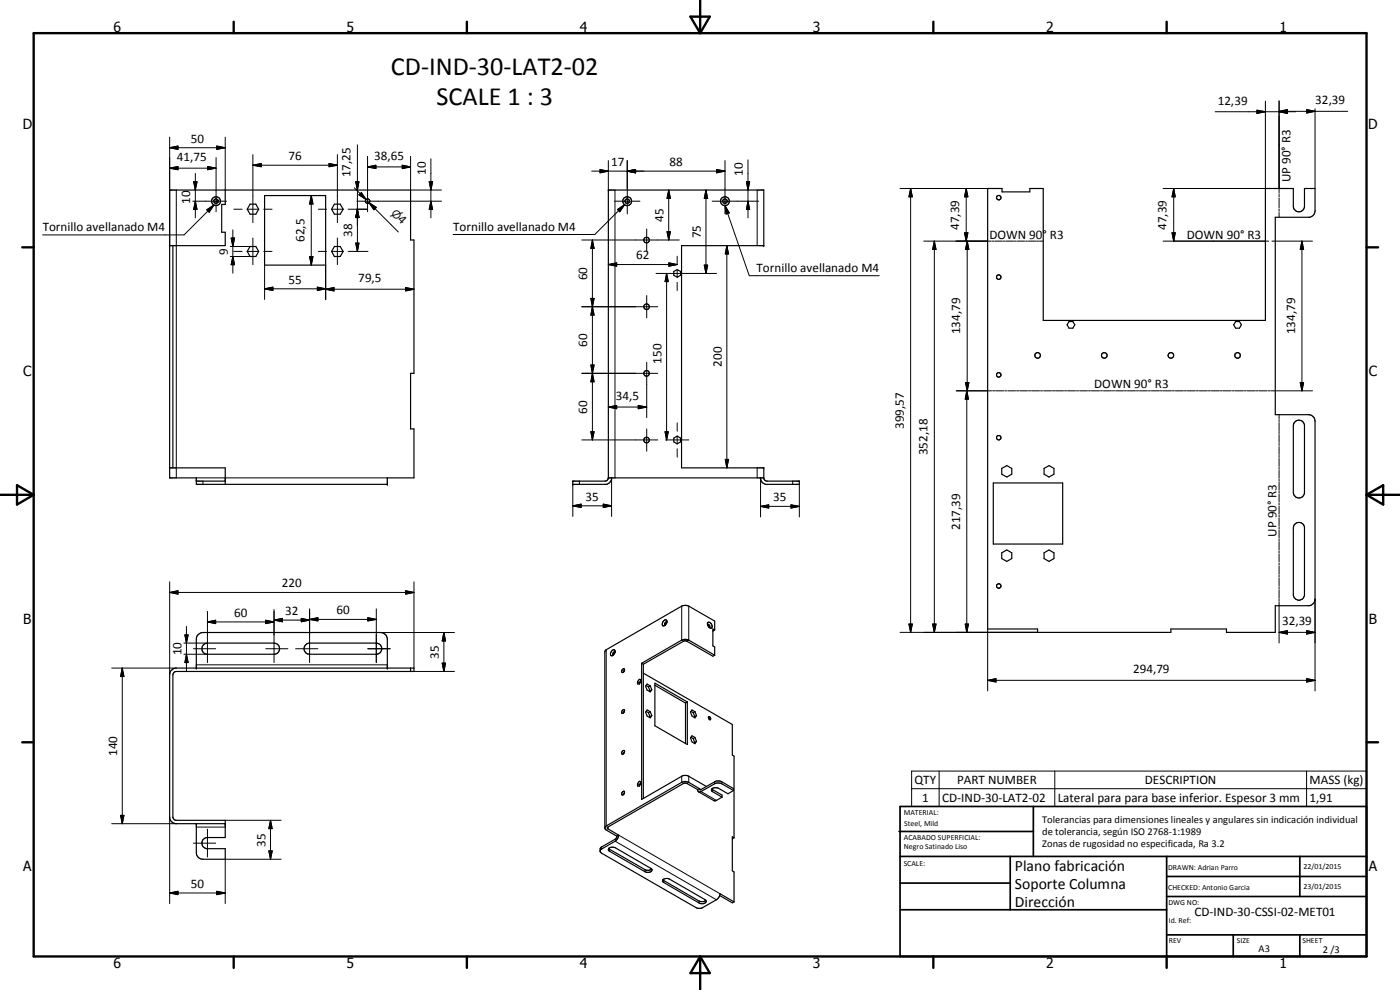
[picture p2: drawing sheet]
<svg xmlns="http://www.w3.org/2000/svg" width="420mm" height="297mm" viewBox="0 0 420 297" stroke-linecap="round" stroke-linejoin="round" font-family="sans-serif">
<g fill="none" stroke="#000" stroke-width=".35">
<path d="M50.9 57h72.3v15h1v40h-1v16.7h1v14.7h-8v1.9h-57.3v-1.9h-8zM65.3 59.9v.9M67.6 57v4.3h-1.1v8.4h1.1v4h-16.7M79.4 58.7h18.3v20.8h-18.3zM296.4 56.6h4.3v1h8.4v-1h4v39.5h66.7v-39.5h8.3v5.3a1.69 1.69 0 0 0 1.6 1.6 1.69 1.69 0 0 0 1.8-1.3v-5.6h3.2v6.6l-.3 1-.5 .6-.9 .4h-10.3v59.2h10a2 2 0 0 1 2 2v53.3a2.07 2.07 0 0 1-1.7 2h-10.3v8h-14.6v-1h-16.7v1h-40v-1h-15zM51.9 73.7v66.7M75 74h1.8l.8 1.4-.8 1.6h-1.8l-.8-1.6zM75 61.3h1.8l.8 1.5-.8 1.5h-1.8l-.8-1.5zM100.4 74h1.7l.9 1.4-.9 1.6h-1.7l-.9-1.6zM100.4 61.3h1.7l.9 1.5-.9 1.5h-1.7l-.9-1.5zM202.2 81.4l1-.5 1 .5v1.2l-1 .6-1-.6zM320.8 96.5h1.2l.6 1-.6 1h-1.2l-.6-1z"/>
<path d="M370.8 96.5h1.2l.6 1-.6 1h-1.2l-.6-1zM202.2 131.4l1-.5 1 .5v1.2l-1 .6-1-.6zM388.8 126.4a1.69 1.69 0 0 1 2.7 1v20.6a1.69 1.69 0 0 1-1.8 1.4 1.69 1.69 0 0 1-1.6-1.7v-19.9l.2-.7zM50.9 140.4h16.7v4.9M58.9 144.4h8.7M182.6 143.4l-.4 .7-.6 .3h-9.7v.9h10a1.98 1.98 0 0 0 1.6-1.9M182.6 143.4h46.6M182.6 143.4v-86.4h46.6v16.7h-24.7v66.7h24.7v3M228.2 143.4a1.88 1.88 0 0 0 1.7 1.9h10v-.9h-9.7l-.6-.3-.4-.7M298.1 144.9h20.8v18.3h-20.8zM300.6 140.5l1.6-.8 1.4 .8v1.8l-1.4 .8-1.6-.8zM313.3 140.5l1.5-.8 1.5 .8v1.8l-1.5 .8-1.5-.8z"/>
<path d="M388.6 157.3a1.68 1.68 0 0 1 1.7-.5 1.68 1.68 0 0 1 1.2 1.3v20.6a1.69 1.69 0 0 1-1.8 1.4 1.69 1.69 0 0 1-1.6-1.7v-20zM300.6 165.9l1.6-.9 1.4 .9v1.7l-1.4 .8-1.6-.8zM313.3 165.9l1.5-.9 1.5 .9v1.7l-1.5 .8-1.5-.8zM60.9 193.6l.7-.5 .7-.1h19.9a1.67 1.67 0 0 1 1.7 1.6 1.67 1.67 0 0 1-1.7 1.7h-19.9a1.66 1.66 0 0 1-1.6-.9 1.66 1.66 0 0 1 .2-1.8zM91.8 193.4l1.1-.4h20a1.67 1.67 0 0 1 1.7 1.6 1.67 1.67 0 0 1-1.7 1.7h-20a1.66 1.66 0 0 1-1.6-1 1.66 1.66 0 0 1 .5-1.9zM183.7 195.2l.6-.3a1.1 1.1 0 0 1 .1 1.2 1.1 1.1 0 0 1-1 .6l-.2-.6zM184.2 195.7h.4l-.6 .8-.1-.4zM192.6 199v40.9l12.5-7.2 1.4 .1 5.5 3.2M192.6 199l.5 .3M193.1 199.3v40.3M199 186.4l.8-.4a.99 .99 0 0 1 .2 1.2 .99 .99 0 0 1-1.2 .4zM199.5 186.9l.3-.3 .3 .1-.4 .4v.4l-.2-.1z"/>
<path d="M212.4 187.4l.2-.1 .3 .3v.6zM212.4 186.8a1.02 1.02 0 0 1 1.1 .4 1.02 1.02 0 0 1-.1 1.3 1.21 1.21 0 0 1-1-1.7zM214.5 189v-2.6l-7.8-4.5-1.6-.2-23.2 13.2-.3 .5-.1 53M214.5 196.6l-.6 .3-7.8-4.6h-.6l-12.4 7M214.5 196.6l-7.8-4.5-1.1-.3-1 .3-12 6.9M214.5 189l-.6-.3v5.1l.6 .3v2.5M214.5 189l-.6 .4M58.9 200.4v-8.6a2 2 0 0 1 2-2h53.3a2.2 2.2 0 0 1 2 1.6v9M123.2 200.4v1.1M186.7 213.2l.4-.3a.6 .6 0 0 1 .3 .8 .6 .6 0 0 1-.8 .3zM187.4 201.1l-.3 .6M187.4 213.4l-.3 .5"/>
<path d="M187.4 201a.36 .36 0 0 0-.3-.4 .36 .36 0 0 0-.4 .4l-.1 .7h.5M187.4 201l-.3 .7M191.3 204.5v.7h.5M191.3 204.5l.5 .3M191.8 203.8l-.5 .7M191.8 203.8l.6 .1v.7l-.6 .6M191.8 203.8l.6 .3-.6 .7M191.8 204.8v.4M193.1 202l26.7 15.4v9.2l.5 .3v24.5M193.9 213.4l.7 .4M193.9 205.7l.7 .4M194.6 213.8l.5 1.2"/>
<path d="M194.6 206.1l.5 1.2M195.1 215l-.2 .3M195.1 207.3l-.2 .2M195.1 213.5l-.9-.5-.5 .7 .5 1.1 .9 .6 .5-.7M195.1 213.5l-.5 .3M195.1 213.5l.5 1.2M195.1 205.8l-.9-.6-.5 .7 .5 1.2 .9 .5 .5-.6M195.1 205.8l-.5 .3M195.1 205.8l.5 1.2M195.6 214.7l-.5 .3M195.6 207l-.5 .3M196.5 205l9.8 5.6v12.8l-9.8-5.6z"/>
<path d="M196.5 205.6l9.2 5.3M205.7 210.9v12.2M206.3 210.6l-.6 .3M207.3 213.4l.8 .4M208.1 213.8l.4 1.2M208.5 215l-.1 .3M208.6 213.5l-.9-.5-.5 .7 .5 1.1 .9 .6 .4-.7M208.6 213.5l-.5 .3M208.6 213.5l.4 1.2M209 214.7l-.5 .3M212.6 215.1l.5 .4v.4zM212.7 215.1a.5 .5 0 0 1 .5 .3 .5 .5 0 0 1-.2 .5l-.3-.3z"/>
<path d="M186.7 225.5l.3-.3a.51 .51 0 0 1 .5 .5 .51 .51 0 0 1-.5 .5h-.4v-.2zM186.8 237.6l.5-.2a.67 .67 0 0 1 0 .8 .67 .67 0 0 1-.7 .3zM187.4 225.6l-.3 .5M187.4 237.8l-.3 .6M191.3 235.1v.7l.5 .1M191.3 235.1l.5 .3M191.8 234.4l.6 .1v.7l-.6 .7M191.8 234.4l-.5 .7M191.8 235.4v.5M191.8 234.4l.6 .3-.6 .7M207.3 221.2l.8 .4M208.1 221.6l.4 1.2"/>
<path d="M208.5 222.8l-.1 .2M208.6 221.3l-.9-.5-.5 .6 .5 1.2 .9 .5 .4-.6M208.6 221.3l-.5 .3M208.6 221.3l.4 1.2M209 222.5l-.5 .3M209.4 236.9l-3.4-1.9h-.7l-22.9 13.2v.5l3.3 1.9M209.4 236.9l.3 .7M209.7 237.6l4.7 2.7 2.3-1.1M209.9 236.6l.1 .3h.4l4.3-2.5 1.1-.1 4.3 2.3v.6M209.9 236.6l-.5 .3M209.9 236.6l-3.2-1.9a2.18 2.18 0 0 0-2.1 0l-22.7 13.1-.4 .6M213.6 236.7l3.1 1.8v.7"/>
<path d="M220.1 237.2l-3.5-2a2.33 2.33 0 0 0-2.1 0l-4.3 2.4h-.5M220.1 237.2l-1.6 1-2.9-1.7a1.44 1.44 0 0 0-2.1 .7l.2 .2 3 1.8M58.9 247.1v8.7a2 2 0 0 0 2 2h6.7v-3.2h-5.7a1.69 1.69 0 0 1-1.3-1.8 1.69 1.69 0 0 1 1.7-1.5h5.3v-5.2h-14.9l-.8-.7v-42.9l.4-.8 .6-.2h71.3v-1.1h-71.3a2 2 0 0 0-2 2.1v42.7a2 2 0 0 0 2 1.9h14.7M181.5 248.4l.4 .6 3.2 1.9M182.7 254.6l10.8 6.3a1.65 1.65 0 0 0 2-.2M182.8 254.4l.9-.2 1 .2 10.6 6.1a.67 .67 0 0 1 .3 .9 .67 .67 0 0 1-.9 .3l-1.2-.2-10.6-6.1-.3-.4zM185.1 250.9l-.4 .8-4.3 2.6-.3 .3 .1 1.1 28.9 16.7h1.6l4.5-2.6 .8-1.2M185.7 250.6l-.3 1-.6 .7-4.7 2.9M185.7 250.6l-.6 .3M220.3 251.4l-.5-.3v10.2l.5 .3v9M220.3 251.4l-.5 .3M199 263.9l1-.3 .9 .2 10.7 6.1a.68 .68 0 0 1 .2 .9 .68 .68 0 0 1-.8 .3l-1.2-.2-10.6-6.1-.4-.4z"/>
<path d="M199 264l10.8 6.3 1.2 .2 .8-.4M216 268.6l.1-.5 4.2 2.5M216 268.7l3.8 2.2 .5-.3"/>
<circle cx="299.7" cy="59.3" r=".67"/>
<circle cx="64.8" cy="60.4" r="1.33"/>
<circle cx="64.8" cy="60.4" r=".67"/>
<circle cx="110.3" cy="60.3" r=".66"/>
<circle cx="188.2" cy="60.4" r="1.32"/>
<circle cx="188.2" cy="60.4" r=".69"/>
<circle cx="194" cy="72" r=".83"/>
<circle cx="217.6" cy="60.4" r="1.32"/>
<circle cx="217.6" cy="60.4" r=".69"/>
<circle cx="194" cy="92" r=".83"/>
<circle cx="299.7" cy="83.2" r=".69"/>
<circle cx="194" cy="112" r=".83"/>
<circle cx="299.7" cy="112.5" r=".69"/>
<circle cx="311.4" cy="106.6" r=".83"/>
<circle cx="331.4" cy="106.6" r=".85"/>
<circle cx="351.4" cy="106.6" r=".83"/>
<circle cx="371.4" cy="106.6" r=".85"/>
<circle cx="194" cy="132" r=".83"/>
<circle cx="299.7" cy="131.3" r=".68"/>
<circle cx="299.7" cy="175.8" r=".67"/>
</g>
<g fill="#000">
<circle cx="182.6" cy="57" r=".18"/>
<circle cx="229.2" cy="73.7" r=".18"/>
<circle cx="116.2" cy="145.3" r=".18"/>
<circle cx="171.9" cy="144.4" r=".18"/>
<circle cx="171.9" cy="145.3" r=".18"/>
<circle cx="182.6" cy="143.4" r=".18"/>
<circle cx="229.2" cy="140.4" r=".18"/>
<circle cx="58.9" cy="200.4" r=".18"/>
<circle cx="116.2" cy="200.4" r=".18"/>
<circle cx="58.9" cy="247.1" r=".18"/>
<circle cx="67.6" cy="247.1" r=".18"/>
</g>
<g fill="none" stroke="#000" stroke-width=".3">
<path d="M364.7 33.5h24.2M377.2 33.1l2.6 .4-2.6 .5zM379.8 30.4v26.2h-30.7M383.9 33.5l2.5-.4v.9zM383.9 33.4l2.5-.5v1zM383.9 30.2v27.8M383.9 33.4h20.6M383.9 33.4l2.5 .5M386.4 33.1l-2.5 .4 2.5 .5v-1.1l-2.5 .5M392.2 32.9l2.5 .5-2.5 .5zM394.7 32.6v24M50.9 44.3l2.5-.5v1z"/>
<path d="M50.9 50.5l2.5-.5v.9zM50.9 44.3h16.7M50.9 41.1v32.6M50.9 50.5h13.9M52.9 57v86.4M58.1 54.5h1l-.5 2.5zM58.6 52v13.4M62.3 50l2.5 .5-2.5 .4zM64.8 47.3v16.2M65.1 43.8l2.5 .5-2.5 .5zM67.6 41.1v15.9M75.9 49.6l2.5-.5v.9z"/>
<path d="M75.9 46.4v20.4M75.9 49.6h25.3M93.4 58.7l.5 2.5h-1zM93.4 58.7v20.8M98.8 49.1l2.4 .5-2.4 .4zM101.2 46.4v20.4M106.3 56.3l3.5 3.6M106.8 54.5h.9l-.4 2.5zM107.3 43.5v31.9M107.7 58.5l.7-.7 1.4 2.1zM110.3 50.1l2.5-.5v1zM110.3 50.1h12.9"/>
<path d="M110.3 46.9v16.6M120.7 49.6l2.5 .5-2.5 .5zM123.2 46.9v10.1h9.3M128.8 54.5h1l-.5 2.5zM129.3 47.6v17.8M177.6 51.4h40M180.1 50.9l2.5 .5-2.5 .5zM182.6 48.2v8.8M184.6 57v86.4M188.2 51.4l2.5-.6v1.1zM188.2 51.4l2.5-.5v1zM188.2 48.2v16"/>
<path d="M200.7 57l.5 2.5h-1zM200.7 57v15M211.9 57l.5 2.5h-1zM211.9 57v25M215 50.8l2.6 .6-2.6 .5zM217.6 48.2v16M224 54.5h1l-.5 2.5zM224.5 48v17.4M227.2 57v16.7M270.1 56.6h26.3M273.3 56.6l.5 2.5h-1zM273.3 56.6v133.1"/>
<path d="M290 56.6l.5 2.5h-1zM290 56.6v15.7M352.2 56.6l.5 2.5h-1zM352.2 56.6v15.7M383.9 58.3v.8M383.9 59.4v3M57.9 60.4h10.1M58.6 60.4l.5 2.5h-1zM62 62.9l2.2-1.4-1.4 2.2zM64.2 61.5l-9 9h-42.4M69.1 77h5.9M69.1 74h5.9"/>
<path d="M69.4 71.4h1l-.5 2.6zM69.9 77l.5 2.4h-1zM69.9 69v13M70.2 62.8h2.5M70.2 75.4h2.5M74.2 62.8h3.4M74.2 75.4h3.4M75.9 71.4v8M79.2 62.8h2.4M79.2 75.4h2.4M79.4 79.5v10.3M92.9 77h1l-.5 2.5z"/>
<path d="M95.5 62.8h2.5M95.5 75.4h2.5M97.7 79.5v10.5M99.5 62.8h3.5M99.5 75.4h3.5M101.2 71.4v8M104.5 62.8h5.7M104.5 75.4h5.9M106.8 72.9h.9l-.4 2.5zM107.1 60.4h25.4M107.3 62.8l.4 2.5h-.9zM110.8 60.8l2.1 1.4-.7 .7z"/>
<path d="M110.8 60.8l8.7 8.8M129.3 60.4l.5 2.5h-1zM174.6 72h29.3M177.8 72l.5 2.5h-1zM177.8 72v60M182.6 79.4l2.5-.5v1zM182.6 79.4h20.6M184.4 60.4h7.7M185.3 62.9l2.1-1.5-1.4 2.1zM187.4 61.4l-8.9 9h-42.5M194.1 68.7v6.7M200.2 69.5h1l-.5 2.5z"/>
<path d="M200.7 78.9l2.5 .5-2.5 .5zM203.2 76.9v2.5M211.4 79.5h1l-.5 2.5zM213.7 60.4h14M217.6 61.7l1.3 2.2-1 .3zM217.7 61.8l1.2 2.1-1 .3-.2-1.8M217.7 62l7.2 20.7h39M218.1 73.7l.5 2.5h-.9zM218.1 73.7v66.7M224.5 60.4l.5 2.5h-1zM277.2 72.3h20.3M280.4 72.3l.5 2.5h-1z"/>
<path d="M280.4 72.3v117.4M289.5 69.8h1l-.5 2.5zM290.3 72.3l.5 2.5h-1zM290.3 72.3v45M297.8 72.3h.6M298.6 72.3h2.3M301.1 72.3h.6M302 72.3h2.2M304.4 72.3h.6M305.3 72.3h2.2M307.8 72.3h.5M308.6 72.3h2.2"/>
<path d="M311.1 72.3h.6M311.9 72.3h1.2M349.1 72.3h31.6M351.7 69.8h1l-.5 2.5zM381.7 72.3h12.2M383.9 62.7v.7M383.9 63.8v1.4M390.7 72.3l.5 2.5h-1zM390.7 72.3v45M79.4 86.7l2.5-.6v1.1zM79.4 86.7h18.3M95.2 86.1l2.5 .6-2.5 .5z"/>
<path d="M97.7 86.8l2.5-.5v1zM97.7 86.8h26.5M121.7 86.3l2.5 .5-2.5 .5zM174.6 92h22.8M177.3 89.5h1l-.5 2.5zM177.8 92l.5 2.5h-1zM194.1 88.7v6.7M196.9 82h18.1M200.1 82l.5 2.5h-1zM200.1 82v50M203.2 80.9v2.3M203.2 84.7v2.5"/>
<path d="M174.6 112h22.8M177.3 109.5h1l-.5 2.5zM177.8 112l.5 2.6h-1zM194.1 108.7v16.6M287 117.3h10.6M289.8 114.8h1l-.5 2.5zM290.1 117.3l.5 2.5h-.9zM290.1 117.3v72.4M297.9 117.3h.6M298.8 117.3h2.4M301.5 117.3h.6M302.4 117.3h2.4"/>
<path d="M305.1 117.3h.6M306 117.3h2.4M308.7 117.3h.6M309.6 117.3h2.4M312.3 117.3h.6M313.2 117.3h2.4M315.9 117.3h.6M316.8 117.3h2.4M319.5 117.3h.6M320.4 117.3h2.4M323.1 117.3h.6M324 117.3h2.4"/>
<path d="M326.7 117.3h.6M327.6 117.3h2.4M330.3 117.3h.6M331.2 117.3h2.4M333.9 117.3h.6M334.8 117.3h2.4M337.5 117.3h.6M338.4 117.3h2.4M341.1 117.3h.6M342 117.3h2.4M344.7 117.3h.6M345.6 117.3h2.4"/>
<path d="M348.3 117.3h.6M349.2 117.3h2.4M351.9 117.3h.6M352.8 117.3h2.4M355.5 117.3h.6M356.4 117.3h2.4M359.1 117.3h.6M359.9 117.3h2.5M362.7 117.3h.6M363.5 117.3h2.5M366.3 117.3h.5M367.1 117.3h2.4"/>
<path d="M369.9 117.3h.5M370.7 117.3h2.5M373.5 117.3h.5M374.3 117.3h2.5M377.1 117.3h.5M377.9 117.3h2.4M380.6 117.3h.6M381.5 117.3h12.4M390.2 114.8h1l-.5 2.5zM174.6 132h22.8M177.3 129.5h1l-.5 2.5zM182.6 122.1l2.5-.4v.9z"/>
<path d="M182.6 122.1h11.5M191.5 121.7l2.6 .4-2.6 .5zM194.1 128.7v6.7M199.6 129.5h1l-.5 2.5zM199.7 132h7M203.2 126.9v2.5M203.2 130.9v2.3M203.2 134.7v2.5M217.7 137.8h.9l-.5 2.6zM383.9 124.4v1.2M383.9 125.9v.6M383.9 126.8v2.4"/>
<path d="M383.9 129.5v.6M383.9 130.4v2.4M383.9 133.1v.5M383.9 134v2.4M383.9 136.7v.5M383.9 137.5v2.5M58.9 143.4h57.3M60.9 144.4v.9M171.9 151.8l2.5-.5v1zM171.9 151.8h11.6M171.9 145.3v9.6M173.9 144.4v.9"/>
<path d="M181 151.3l2.5 .5-2.5 .5zM183.5 143.4v11.5M227.2 140.4v3M228.2 151.9l2.5-.4v.9zM228.2 151.9h11.7M228.2 143.4v11.7M237.4 151.5l2.5 .4-2.5 .5zM237.9 144.4v.9M239.9 145.3v9.8M383.9 140.3v.5M383.9 141.1v2.4M383.9 143.8v.6"/>
<path d="M383.9 144.7v2.4M383.9 147.4v.6M383.9 148.3v2.4M383.9 151v.6M383.9 151.9v2.4M383.9 154.6v.6M383.9 155.4v2.5M383.9 158.2v.5M383.9 159v2.4M50.9 177.8l2.5-.6v1.1zM50.9 174.6v27.9M50.9 177.8h73.3"/>
<path d="M121.7 177.2l2.5 .6-2.5 .5zM124.2 174.6v25.8M383.9 161.7v.6M383.9 162.6v2.4M383.9 165.3v.6M383.9 166.2v2.4M383.9 168.9v.6M383.9 169.8v2.4M383.9 172.5v.6M383.9 173.4v2.4M383.9 176.1v.6M383.9 177v2.4"/>
<path d="M383.9 179.6v.7M394.7 179.7v27.6M55.2 196.3h6.9M55.2 193h6.9M55.5 190.5h1l-.5 2.5zM56 196.3l.5 2.5h-1zM56 188v13.3M58.1 194.6h6.6M58.9 199.5h57.3M62.3 186.6l2.4-.5v1zM62.3 183.4v15.4M62.3 186.6h19.9"/>
<path d="M79.7 186.1l2.5 .5-2.5 .5zM79.7 194.6h6.7M82.2 186.1l2.5-.6v1.1zM82.2 182.9v15.9M82.2 186.1h10.7M88.7 194.6h6.7M90.4 185.5l2.5 .6-2.5 .5zM92.9 185.8l2.5-.5v1zM92.9 185.8h20M92.9 182.7v16.1M110.4 185.3l2.5 .5-2.5 .5zM110.4 194.6h6.7"/>
<path d="M112.9 182.7v16.1M114.2 189.8h22.2M132.7 199h1l-.5 2.5zM133.2 189.8l.5 2.5h-1zM133.2 189.8v11.7M181.9 194.9v52.9M204.6 181.9v10.2l.5 .3M206.5 192l-.4 .3M206.7 181.9v10.2l-.5 .3M270.1 189.7h41.3M272.8 187.2h1l-.5 2.5zM279.9 187.2h1l-.5 2.5z"/>
<path d="M289.7 187.2h.9l-.5 2.5zM296.4 188.7v18.6M383.9 189.7l2.5-.5v1zM383.9 180.6v12.3M383.9 189.7h10.8M392.2 189.2l2.5 .5-2.5 .5zM33.5 200.4h19.4M36.7 200.4l.5 2.6h-1zM36.7 200.4v46.7M123.2 201.5h13.2M296.4 204.1l2.5-.5v1zM296.4 204.1h98.3"/>
<path d="M392.2 203.6l2.5 .5-2.5 .5zM204.6 232.9v1.8l.5 .4M206.7 232.9v1.8l-.5 .4M209.9 236.6l.5 .3M210.4 237.5l4.6 2.7M213.9 236.9v.6M214.5 234.6v.6M216.6 234.6v.6M273.6 231.4h136.5v10.6h-136.5zM273.6 236.6h136.5M281.8 231.4v10.6M316.6 231.4v10.6"/>
<path d="M392.1 231.4v10.6M33.5 247.1h19.4M36.2 244.6h1l-.5 2.5zM50.9 245.2v25.9M58.1 253h6.6M58.9 248.2h8.7M62.3 248.8v8.3M67.6 246.1h16.8M80.7 255.3h1l-.5 2.5zM81.2 246.1l.5 2.5h-1zM81.2 246.1v11.7M84.4 257.8h-16.8v13.3"/>
<path d="M180.5 254.1v.7M182.5 248.1v.6M182.9 254.8v.6M184.6 252.4l30.4 17.6M185.7 250.6l30.4 17.5M50.9 267.9l2.5-.5v1zM50.9 267.9h16.7M65.1 267.4l2.5 .5-2.5 .5zM193.5 260.9v.6M199.2 264.2v.6M209.8 270.3v.6"/>
</g>
<g fill="none" stroke="#000" stroke-width=".71">
<path d="M10.1 9.9h400v277.1h-400zM70.1 6.5v3.4M140.1 6.5v3.4M207.2 5h5.8l-2.9 4.9zM210.1 0v9.9M280.1 6.5v3.4M350.1 6.5v3.4M6.7 74.2h3.4M410.1 74.2h3.5M.1 148.5h10M5.1 145.6l5 2.9-5 2.9zM410.1 148.5h10"/>
<path d="M410.1 148.5l5-2.9v5.8zM6.7 222.7h3.4M410.1 222.7h3.5M70.1 287v3.4M140.1 287v3.4M210.1 287v10M210.1 287l2.9 5h-5.8zM280.1 287v3.4M350.1 287v3.4"/>
</g>
<g fill="none" stroke="#000" stroke-width=".51">
<path d="M269.8 249.5h40.3M270.1 242h140v45h-140zM270.1 257h140M303.2 257v16M310.1 242v15M350.1 257v30M390.1 257v12M270.1 265h33.1M270.1 273h80M350.1 269h60M350.1 263h60M350.1 280.5h60"/>
<path d="M370.1 280.5v6.5M390.1 280.5v6.5"/>
</g>
<g fill="#000">
<path d="M377.2 33.1l2.6 .4-2.6 .5zM383.9 33.5l2.5-.4v.9zM383.9 33.4l2.5-.5v1zM392.2 32.9l2.5 .5-2.5 .5zM50.9 44.3l2.5-.5v1zM50.9 50.5l2.5-.5v.9zM58.1 54.5h1l-.5 2.5zM62.3 50l2.5 .5-2.5 .4zM65.1 43.8l2.5 .5-2.5 .5zM75.9 49.6l2.5-.5v.9zM98.8 49.1l2.4 .5-2.4 .4zM106.8 54.5h.9l-.4 2.5z"/>
<path d="M107.7 58.5l.7-.7 1.4 2.1zM110.3 50.1l2.5-.5v1zM120.7 49.6l2.5 .5-2.5 .5zM128.8 54.5h1l-.5 2.5zM180.1 50.9l2.5 .5-2.5 .5zM188.2 51.4l2.5-.6v1.1zM188.2 51.4l2.5-.5v1zM200.7 57l.5 2.5h-1zM211.9 57l.5 2.5h-1zM215 50.8l2.6 .6-2.6 .5zM224 54.5h1l-.5 2.5zM273.3 56.6l.5 2.5h-1z"/>
<path d="M290 56.6l.5 2.5h-1zM352.2 56.6l.5 2.5h-1zM58.6 60.4l.5 2.5h-1zM62 62.9l2.2-1.4-1.4 2.2zM69.4 71.4h1l-.5 2.6zM69.9 77l.5 2.4h-1zM92.9 77h1l-.5 2.5zM93.4 58.7l.5 2.5h-1zM106.8 72.9h.9l-.4 2.5zM107.3 62.8l.4 2.5h-.9zM110.8 60.8l2.1 1.4-.7 .7zM129.3 60.4l.5 2.5h-1z"/>
<path d="M177.8 72l.5 2.5h-1zM182.6 79.4l2.5-.5v1zM185.3 62.9l2.1-1.5-1.4 2.1zM200.2 69.5h1l-.5 2.5zM200.7 78.9l2.5 .5-2.5 .5zM211.4 79.5h1l-.5 2.5zM218.1 73.7l.5 2.5h-.9zM217.6 61.7l1.3 2.2-1 .3zM224.5 60.4l.5 2.5h-1zM280.4 72.3l.5 2.5h-1zM289.5 69.8h1l-.5 2.5zM290.3 72.3l.5 2.5h-1z"/>
<path d="M351.7 69.8h1l-.5 2.5zM390.7 72.3l.5 2.5h-1zM79.4 86.7l2.5-.6v1.1zM95.2 86.1l2.5 .6-2.5 .5zM97.7 86.8l2.5-.5v1zM121.7 86.3l2.5 .5-2.5 .5zM177.3 89.5h1l-.5 2.5zM177.8 92l.5 2.5h-1zM200.1 82l.5 2.5h-1zM177.3 109.5h1l-.5 2.5zM177.8 112l.5 2.6h-1zM289.8 114.8h1l-.5 2.5z"/>
<path d="M290.1 117.3l.5 2.5h-.9zM390.2 114.8h1l-.5 2.5zM177.3 129.5h1l-.5 2.5zM182.6 122.1l2.5-.4v.9zM191.5 121.7l2.6 .4-2.6 .5zM199.6 129.5h1l-.5 2.5zM217.7 137.8h.9l-.5 2.6zM171.9 151.8l2.5-.5v1zM181 151.3l2.5 .5-2.5 .5zM228.2 151.9l2.5-.4v.9zM237.4 151.5l2.5 .4-2.5 .5zM50.9 177.8l2.5-.6v1.1z"/>
<path d="M121.7 177.2l2.5 .6-2.5 .5zM55.5 190.5h1l-.5 2.5zM56 196.3l.5 2.5h-1zM62.3 186.6l2.4-.5v1zM79.7 186.1l2.5 .5-2.5 .5zM82.2 186.1l2.5-.6v1.1zM90.4 185.5l2.5 .6-2.5 .5zM92.9 185.8l2.5-.5v1zM110.4 185.3l2.5 .5-2.5 .5zM132.7 199h1l-.5 2.5zM133.2 189.8l.5 2.5h-1zM272.8 187.2h1l-.5 2.5z"/>
<path d="M279.9 187.2h1l-.5 2.5zM289.7 187.2h.9l-.5 2.5zM383.9 189.7l2.5-.5v1zM392.2 189.2l2.5 .5-2.5 .5zM36.7 200.4l.5 2.6h-1zM296.4 204.1l2.5-.5v1zM392.2 203.6l2.5 .5-2.5 .5zM36.2 244.6h1l-.5 2.5zM80.7 255.3h1l-.5 2.5zM81.2 246.1l.5 2.5h-1zM50.9 267.9l2.5-.5v1zM65.1 267.4l2.5 .5-2.5 .5z"/>
</g>
<g font-size="7.9">
<text x="117.3" y="22.4">CD-IND-30-LAT2-02</text>
<text x="131" y="31.4">SCALE 1 : 3</text>
</g>
<g font-size="4.7">
<text x="304.6" y="261.2">Plano fabricación</text>
<text x="304.6" y="266.6">Soporte Columna</text>
<text x="304.6" y="272">Dirección</text>
</g>
<g font-size="4.2">
<text x="34" y="9.6">6</text>
<text x="104" y="9.6">5</text>
<text x="174" y="9.6">4</text>
<text x="244" y="9.6">3</text>
<text x="314" y="9.6">2</text>
<text x="384" y="9.6">1</text>
<text x="6.8" y="38.7">D</text>
<text x="410.6" y="38.7">D</text>
<text x="7" y="112.9">C</text>
<text x="410.8" y="112.9">C</text>
<text x="7" y="187.1">B</text>
<text x="410.8" y="187.1">B</text>
<text x="7" y="261.4">A</text>
<text x="410.8" y="261.4">A</text>
<text x="34" y="290.4">6</text>
<text x="104" y="290.4">5</text>
<text x="174" y="290.4">4</text>
<text x="244" y="290.4">3</text>
<text x="314" y="290.4">2</text>
<text x="384" y="290.4">1</text>
</g>
<g font-size="3.9">
<text x="365.5" y="31.5">12,39</text>
<text x="394.7" y="31.3">32,39</text>
<text x="57.3" y="42.8">50</text>
<text x="53.1" y="48.4">41,75</text>
<text x="86.6" y="48">76</text>
<text x="105.2" y="53.3" transform="rotate(-90 105.2 53.3)">17,25</text>
<text x="112.3" y="48">38,65</text>
<text x="127.8" y="52.4" transform="rotate(-90 127.8 52.4)">10</text>
<text x="183.4" y="49.9">17</text>
<text x="200.9" y="49.8">88</text>
<text x="223" y="52.7" transform="rotate(-90 223 52.7)">10</text>
<text x="387.3" y="54.6" transform="rotate(-90 387.3 54.6)">UP 90° R3</text>
<text x="57.1" y="61.2" transform="rotate(-90 57.1 61.2)">10</text>
<text x="12.8" y="69.4">Tornillo avellanado M4</text>
<text x="105.7" y="71.2" transform="rotate(-90 105.7 71.2)">38</text>
<text x="119.2" y="66.1" transform="rotate(45 119.2 66.1)">4</text>
<text x="136" y="69.3">Tornillo avellanado M4</text>
<text x="199.2" y="66.5" transform="rotate(-90 199.2 66.5)">45</text>
<text x="210.3" y="71.5" transform="rotate(-90 210.3 71.5)">75</text>
<text x="287.9" y="69" transform="rotate(-90 287.9 69)">47,39</text>
<text x="296.9" y="71.6">DOWN 90° R3</text>
<text x="350.1" y="69" transform="rotate(-90 350.1 69)">47,39</text>
<text x="356.2" y="71.6">DOWN 90° R3</text>
<text x="68.4" y="76.5" transform="rotate(-90 68.4 76.5)">9</text>
<text x="91.4" y="72.6" transform="rotate(-90 91.4 72.6)">62,5</text>
<text x="191" y="77.9">62</text>
<text x="227.1" y="81.7">Tornillo avellanado M4</text>
<text x="86.6" y="85.1">55</text>
<text x="107.5" y="84.8">79,5</text>
<text x="176.3" y="84" transform="rotate(-90 176.3 84)">60</text>
<text x="288.2" y="100.3" transform="rotate(-90 288.2 100.3)">134,79</text>
<text x="388.7" y="100.3" transform="rotate(-90 388.7 100.3)">134,79</text>
<text x="176.3" y="104.1" transform="rotate(-90 176.3 104.1)">60</text>
<text x="198.5" y="109.1" transform="rotate(-90 198.5 109.1)">150</text>
<text x="216.6" y="110.1" transform="rotate(-90 216.6 110.1)">200</text>
<text x="328.4" y="116.5">DOWN 90° R3</text>
<text x="176.3" y="124.1" transform="rotate(-90 176.3 124.1)">60</text>
<text x="184.9" y="120.1">34,5</text>
<text x="271.2" y="128.7" transform="rotate(-90 271.2 128.7)">399,57</text>
<text x="278.3" y="136.6" transform="rotate(-90 278.3 136.6)">352,18</text>
<text x="175.8" y="150.2">35</text>
<text x="232.1" y="150.4">35</text>
<text x="288.1" y="159" transform="rotate(-90 288.1 159)">217,39</text>
<text x="383.1" y="161" transform="rotate(-90 383.1 161)">UP 90° R3</text>
<text x="84.6" y="176.2">220</text>
<text x="70.3" y="185.1">60</text>
<text x="85.6" y="184.5">32</text>
<text x="101" y="184.3">60</text>
<text x="384.8" y="187.7">32,39</text>
<text x="54.4" y="196.6" transform="rotate(-90 54.4 196.6)">10</text>
<text x="131.7" y="197.7" transform="rotate(-90 131.7 197.7)">35</text>
<text x="340.1" y="202.1">294,79</text>
<text x="35.2" y="226.8" transform="rotate(-90 35.2 226.8)">140</text>
<text x="274.4" y="235.2">QTY</text>
<text x="287.3" y="235.2">PART NUMBER</text>
<text x="343.6" y="235.2">DESCRIPTION</text>
<text x="393" y="235.4">MASS (kg)</text>
<text x="276.7" y="240.6">1</text>
<text x="282.8" y="240.6">CD-IND-30-LAT2-02</text>
<text x="317.4" y="240.7">Lateral para para base inferior. Espesor 3 mm</text>
<text x="393" y="240.6">1,91</text>
<text x="79.7" y="254" transform="rotate(-90 79.7 254)">35</text>
<text x="57.3" y="266.4">50</text>
<text x="358.5" y="275">CD-IND-30-CSSI-02-MET01</text>
</g>
<text font-size="3.3" x="117.2" y="64.2" transform="rotate(45 117.2 64.2)">⌀</text>
<g font-size="3.1">
<text x="312.7" y="246.8">Tolerancias para dimensiones lineales y angulares sin indicación individual</text>
<text x="312.7" y="250.4">de tolerancia, según ISO 2768-1:1989</text>
<text x="312.7" y="254">Zonas de rugosidad no especificada, Ra 3.2</text>
<text x="377.7" y="285.6">A3</text>
<text x="397" y="285.9">2 /3</text>
</g>
<g font-size="2.4">
<text x="271.2" y="244.4">MATERIAL:</text>
<text x="271.3" y="252">ACABADO SUPERFICIAL:</text>
<text x="271.4" y="247.9">Steel, Mild</text>
<text x="271.3" y="254.6">Negro Satinado Liso</text>
<text x="271.2" y="259.7">SCALE:</text>
<text x="350.6" y="261">DRAWN: Adrian Parro</text>
<text x="391.2" y="260.6">22/01/2015</text>
<text x="350.6" y="267">CHECKED: Antonio Garcia</text>
<text x="391.2" y="266.7">23/01/2015</text>
<text x="350.6" y="271.4">DWG NO:</text>
<text x="350.8" y="276.9">Id. Ref:</text>
<text x="350.8" y="282.8">REV</text>
<text x="371.2" y="282.9">SIZE</text>
<text x="390.9" y="282.9">SHEET</text>
</g>
</svg>
